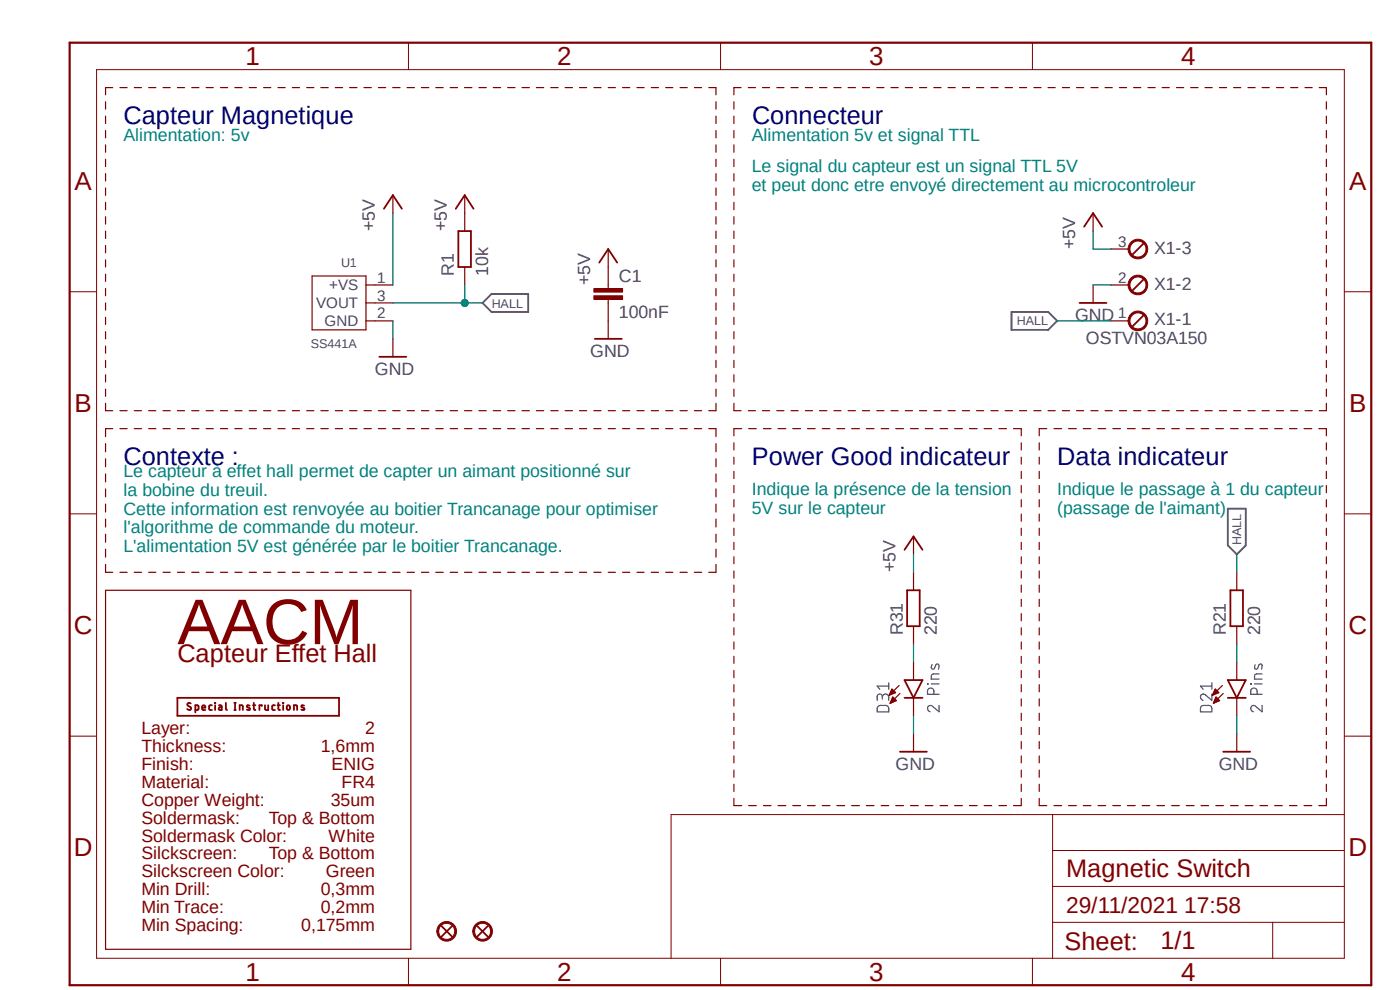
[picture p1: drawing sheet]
<svg xmlns="http://www.w3.org/2000/svg" width="297mm" height="210mm" viewBox="0 0 297 210" stroke-linecap="round" stroke-linejoin="round" font-family="sans-serif">
<path d="M14 8.6l277.5 201.2M291.5 8.6l-277.5 201.2" fill="none" stroke="#fff" stroke-width=".21"/>
<g fill="none" stroke="#505050" stroke-width=".25">
<path d="M186.3 149.8a2.46 2.46 0 0 1 1.8-.1l.4 .4 .1 .9h-2.5v-.9zM187.2 147.9a.68 .68 0 0 1 .7-.7 .68 .68 0 0 1 .7 .7v.7M187.2 148.3v-.6a.55 .55 0 0 0-.6-.5 .55 .55 0 0 0-.5 .5v.9M188.6 145.5h-2.5l.5 .7M188.6 144.9v1.3M196.8 145l.1 .2zM197.6 145.1h1.6M197.7 141a.57 .57 0 0 0 .3 1l.2-.1 .4-1h.4a.79 .79 0 0 1 .1 1M198.1 147.3v-.7a.68 .68 0 0 0-.7-.7 .68 .68 0 0 0-.6 .7v.7h2.4M199.2 149.6v1.4l-1.3-1.1a.68 .68 0 0 0-1.1 .1 .68 .68 0 0 0 .5 1M199.2 143h-1.2l-.4 .4v.7h1.6M254.8 149.8a2.49 2.49 0 0 1 2.1 0l.2 1.2h-2.4z"/>
<path d="M257.1 147.2v1.4l-1.4-1.2a.65 .65 0 0 0-.9 .1 .65 .65 0 0 0 .1 .9l.3 .2M257.1 144.9v1.3M257.1 145.5h-2.4l.5 .7M265.3 145l.2 .2zM266.1 145.1h1.7M266.3 141a.6 .6 0 0 0 .2 1l.3-.3 .3-.6 .3-.3 .2 .1a.89 .89 0 0 1 0 1M266.7 147.3v-.7a.68 .68 0 0 0-.7-.6 .68 .68 0 0 0-.7 .6v.7h2.5M267.8 149.6v1.4l-1.4-1.1a.67 .67 0 0 0-1.1 .2 .67 .67 0 0 0 .6 .9M267.8 143h-1.2l-.4 .2-.1 .2v.7h1.7"/>
</g>
<path d="M104.3 62.4h7.8v3.8h-7.8l-1.9-1.9zM214.6 66.2h7.8l1.9 1.9-1.9 1.9h-7.8zM260.5 107.9h3.8v7.8l-1.9 1.9-1.9-1.9z" fill="none" stroke="#505050" stroke-width=".38"/>
<g fill="none" stroke="#800000" stroke-width=".25">
<path d="M23.9 18.6h-1.5v1.5M25.4 18.6h1.6M28.5 18.6h1.5M31.5 18.6h1.6M34.6 18.6h1.5M37.6 18.6h1.6M40.7 18.6h1.5M43.7 18.6h1.6M46.8 18.6h1.5M49.8 18.6h1.6M52.9 18.6h1.5M55.9 18.6h1.5"/>
<path d="M59 18.6h1.5M62 18.6h1.5M65.1 18.6h1.5M68.1 18.6h1.5M71.1 18.6h1.6M74.2 18.6h1.5M77.2 18.6h1.6M80.3 18.6h1.5M83.3 18.6h1.6M86.4 18.6h1.5M89.4 18.6h1.6M92.5 18.6h1.5"/>
<path d="M95.5 18.6h1.6M98.6 18.6h1.5M101.6 18.6h1.6M104.6 18.6h1.6M107.7 18.6h1.6M110.7 18.6h1.6M113.8 18.6h1.6M116.8 18.6h1.6M119.9 18.6h1.6M122.9 18.6h1.6M126 18.6h1.5M129 18.6h1.6"/>
<path d="M132.1 18.6h1.5M135.1 18.6h1.6M138.2 18.6h1.5M141.2 18.6h1.5M144.3 18.6h1.5M147.3 18.6h1.5M150.4 18.6h1.5v1.5M157.2 18.6h-1.5v1.5M158.7 18.6h1.6M161.8 18.6h1.5M164.8 18.6h1.5M167.8 18.6h1.5"/>
<path d="M170.9 18.6h1.5M173.9 18.6h1.5M176.9 18.6h1.5M179.9 18.6h1.6M183 18.6h1.5M186 18.6h1.5M189 18.6h1.5M192.1 18.6h1.5M195.1 18.6h1.5M198.1 18.6h1.5M201.1 18.6h1.5M204.2 18.6h1.5"/>
<path d="M207.2 18.6h1.5M210.2 18.6h1.6M213.2 18.6h1.6M216.3 18.6h1.5M219.3 18.6h1.6M222.3 18.6h1.6M225.4 18.6h1.5M228.4 18.6h1.5M231.4 18.6h1.6M234.4 18.6h1.6M237.5 18.6h1.5M240.5 18.6h1.5"/>
<path d="M243.5 18.6h1.6M246.5 18.6h1.6M249.6 18.6h1.5M252.6 18.6h1.6M255.7 18.6h1.5M258.7 18.6h1.5M261.7 18.6h1.5M264.8 18.6h1.5M267.8 18.6h1.5M270.8 18.6h1.5M273.8 18.6h1.5M276.9 18.6h1.5"/>
<path d="M279.9 18.6h1.5v1.5M22.4 21.6v1.6M22.4 24.6v1.6M22.4 27.7v1.6M22.4 30.7v1.6M22.4 33.8v1.5M22.4 36.8v1.6M22.4 39.9v1.5M151.9 21.6v1.6M151.9 24.6v1.6M151.9 27.7v1.6M151.9 30.7v1.6"/>
<path d="M151.9 33.8v1.5M151.9 36.8v1.6M151.9 39.9v1.5M155.7 21.6v1.6M155.7 24.6v1.6M155.7 27.7v1.6M155.7 30.7v1.6M155.7 33.8v1.5M155.7 36.8v1.6M155.7 39.9v1.5M281.4 21.6v1.6M281.4 24.6v1.6"/>
<path d="M281.4 27.7v1.6M281.4 30.7v1.6M281.4 33.8v1.5M281.4 36.8v1.6M281.4 39.9v1.5M22.4 42.9v1.6M22.4 46v1.5M22.4 49v1.6M22.4 52.1v1.5M22.4 55.1v1.5M22.4 58.2v1.5M66.2 58.5h11.4v11.5h-11.4z"/>
<path d="M83.4 41.4v3.8M151.9 42.9v1.6M151.9 46v1.5M151.9 49v1.6M151.9 52.1v1.5M151.9 55.1v1.5M151.9 58.2v1.5M155.7 42.9v1.6M155.7 46v1.5M155.7 49v1.6M155.7 52.1v1.5M155.7 55.1v1.5"/>
<path d="M155.7 58.2v1.5M281.4 42.9v1.6M281.4 46v1.5M281.4 49v1.6M281.4 52.1v1.5M281.4 55.1v1.5M281.4 58.2v1.5M22.4 61.2v1.5M22.4 64.3v1.5M22.4 67.3v1.5M22.4 70.4v1.5M22.4 73.4v1.5"/>
<path d="M22.4 76.5v1.5M22.4 79.5v1.5M77.6 60.5h5.8M77.6 64.3h5.8M77.6 68.1h5.8M83.4 71.9v3.8M151.9 61.2v1.5M151.9 64.3v1.5M151.9 67.3v1.5M151.9 70.4v1.5M151.9 73.4v1.5M151.9 76.5v1.5"/>
<path d="M151.9 79.5v1.5M155.7 61.2v1.5M155.7 64.3v1.5M155.7 67.3v1.5M155.7 70.4v1.5M155.7 73.4v1.5M155.7 76.5v1.5M155.7 79.5v1.5M281.4 61.2v1.5M281.4 64.3v1.5M281.4 67.3v1.5M281.4 70.4v1.5"/>
<path d="M281.4 73.4v1.5M281.4 76.5v1.5M281.4 79.5v1.5M22.4 85.6v1.5h1.5M22.4 82.5v1.6M22.4 94.1v1.7M22.4 97.3v1.7M23.9 90.9h-1.5v1.7M25.4 87.1h1.6M25.4 90.9h1.6M28.5 87.1h1.5M28.5 90.9h1.5"/>
<path d="M31.5 87.1h1.6M31.5 90.9h1.6M34.6 87.1h1.5M34.6 90.9h1.5M37.6 87.1h1.6M37.6 90.9h1.6M40.7 87.1h1.5M40.7 90.9h1.5M43.7 87.1h1.6M43.7 90.9h1.6M46.8 87.1h1.5M46.8 90.9h1.5"/>
<path d="M49.8 87.1h1.6M49.8 90.9h1.6M52.9 87.1h1.5M52.9 90.9h1.5M55.9 87.1h1.5M55.9 90.9h1.5M59 87.1h1.5M59 90.9h1.5M62 87.1h1.5M62 90.9h1.5M65.1 87.1h1.5M65.1 90.9h1.5"/>
<path d="M68.1 87.1h1.5M68.1 90.9h1.5M71.1 87.1h1.6M71.1 90.9h1.6M74.2 87.1h1.5M74.2 90.9h1.5M77.2 87.1h1.6M77.2 90.9h1.6M80.3 87.1h1.5M80.3 90.9h1.5M83.3 87.1h1.6M83.3 90.9h1.6"/>
<path d="M86.4 87.1h1.5M86.4 90.9h1.5M89.4 87.1h1.6M89.4 90.9h1.6M92.5 87.1h1.5M92.5 90.9h1.5M95.5 87.1h1.6M95.5 90.9h1.6M98.6 87.1h1.5M98.6 90.9h1.5M101.6 87.1h1.6M101.6 90.9h1.6"/>
<path d="M104.6 87.1h1.6M104.6 90.9h1.6M107.7 87.1h1.6M107.7 90.9h1.6M110.7 87.1h1.6M110.7 90.9h1.6M113.8 87.1h1.6M113.8 90.9h1.6M116.8 87.1h1.6M116.8 90.9h1.6M119.9 87.1h1.6M119.9 90.9h1.6"/>
<path d="M122.9 87.1h1.6M122.9 90.9h1.6M126 87.1h1.5M126 90.9h1.5M129 87.1h1.6M129 90.9h1.6M132.1 87.1h1.5M132.1 90.9h1.5M135.1 87.1h1.6M135.1 90.9h1.6M138.2 87.1h1.5M138.2 90.9h1.5"/>
<path d="M141.2 87.1h1.5M141.2 90.9h1.5M144.3 87.1h1.5M144.3 90.9h1.5M147.3 87.1h1.5M147.3 90.9h1.5M150.4 90.9h1.5v1.7M151.9 85.6v1.5h-1.5M151.9 82.5v1.6M151.9 94.1v1.7M151.9 97.3v1.7M155.7 82.5v1.6"/>
<path d="M155.7 85.6v1.5h1.5M155.7 93.9v1.6M155.7 97v1.5M155.7 100v1.5M157.4 90.9h-1.7v1.6M158.7 87.1h1.6M158.8 90.9h1.6M161.8 87.1h1.5M162 90.9h1.6M164.8 87.1h1.5M165.1 90.9h1.6M167.8 87.1h1.5"/>
<path d="M168.2 90.9h1.6M170.9 87.1h1.5M171.3 90.9h1.6M173.9 87.1h1.5M174.5 90.9h1.6M176.9 87.1h1.5M177.5 90.9h1.7M179.9 87.1h1.6M180.7 90.9h1.6M183 87.1h1.5M183.8 90.9h1.6M186 87.1h1.5"/>
<path d="M186.9 90.9h1.7M189 87.1h1.5M190 90.9h1.7M192.1 87.1h1.5M193.2 90.9h1.6M195.1 87.1h1.5M196.3 90.9h1.6M198.1 87.1h1.5M199.4 90.9h1.6M201.1 87.1h1.5M202.5 90.9h1.7M204.2 87.1h1.5"/>
<path d="M205.7 90.9h1.6M207.2 87.1h1.5M208.8 90.9h1.6M210.2 87.1h1.6M211.9 90.9h1.6M213.2 87.1h1.6M215 90.9h1.7v1.6M216.3 87.1h1.5M216.7 93.9v1.6M216.7 97v1.5M216.7 100v1.5M219.3 87.1h1.6"/>
<path d="M220.5 93.9v1.6M220.5 97v1.5M220.5 100v1.5M222.1 90.9h-1.6v1.6M222.3 87.1h1.6M223.6 90.9h1.6M225.4 87.1h1.5M226.7 90.9h1.6M228.4 87.1h1.5M229.8 90.9h1.6M231.4 87.1h1.6M233 90.9h1.6"/>
<path d="M234.4 87.1h1.6M236.1 90.9h1.6M237.5 87.1h1.5M239.2 90.9h1.6M240.5 87.1h1.5M242.3 90.9h1.6M243.5 87.1h1.6M245.4 90.9h1.7M246.5 87.1h1.6M248.6 90.9h1.6M249.6 87.1h1.5M251.7 90.9h1.6"/>
<path d="M252.6 87.1h1.6M254.8 90.9h1.6M255.7 87.1h1.5M257.9 90.9h1.6M258.7 87.1h1.5M261.1 90.9h1.6M261.7 87.1h1.5M264.2 90.9h1.6M264.8 87.1h1.5M267.3 90.9h1.6M267.8 87.1h1.5M270.4 90.9h1.6"/>
<path d="M270.8 87.1h1.5M273.6 90.9h1.6M273.8 87.1h1.5M276.6 90.9h1.7M276.9 87.1h1.5M279.8 90.9h1.6v1.6M281.4 85.6v1.5h-1.5M281.4 82.5v1.6M281.4 93.9v1.6M281.4 97v1.5M281.4 100v1.5M22.4 100.5v1.7"/>
<path d="M22.4 103.7v1.7M22.4 106.9v1.7M22.4 110.1v1.7M22.4 113.3v1.7M22.4 116.5v1.7M22.4 119.7v1.7h1.5M151.9 100.5v1.7M151.9 103.7v1.7M151.9 106.9v1.7M151.9 110.1v1.7M151.9 113.3v1.7M151.9 116.5v1.7"/>
<path d="M151.9 119.7v1.7h-1.5M155.7 103v1.5M155.7 106v1.5M155.7 109.1v1.5M155.7 112.1v1.5M155.7 115.1v1.5M155.7 118.1v1.5M216.7 103v1.5M216.7 106v1.5M216.7 109.1v1.5M216.7 112.1v1.5M216.7 115.1v1.5"/>
<path d="M216.7 118.1v1.5M220.5 103v1.5M220.5 106v1.5M220.5 109.1v1.5M220.5 112.1v1.5M220.5 115.1v1.5M220.5 118.1v1.5M281.4 103v1.5M281.4 106v1.5M281.4 109.1v1.5M281.4 112.1v1.5M281.4 115.1v1.5"/>
<path d="M281.4 118.1v1.5M22.4 125.2h64.8v76.2h-64.8zM25.4 121.4h1.6M28.5 121.4h1.5M31.5 121.4h1.6M34.6 121.4h1.5M37.6 121.4h1.6M40.7 121.4h1.5M43.7 121.4h1.6M46.8 121.4h1.5M49.8 121.4h1.6M52.9 121.4h1.5"/>
<path d="M55.9 121.4h1.5M59 121.4h1.5M62 121.4h1.5M65.1 121.4h1.5M68.1 121.4h1.5M71.1 121.4h1.6M74.2 121.4h1.5M77.2 121.4h1.6M80.3 121.4h1.5M83.3 121.4h1.6M86.4 121.4h1.5M89.4 121.4h1.6"/>
<path d="M92.5 121.4h1.5M95.5 121.4h1.6M98.6 121.4h1.5M101.6 121.4h1.6M104.6 121.4h1.6M107.7 121.4h1.6M110.7 121.4h1.6M113.8 121.4h1.6M116.8 121.4h1.6M119.9 121.4h1.6M122.9 121.4h1.6M126 121.4h1.5"/>
<path d="M129 121.4h1.6M132.1 121.4h1.5M135.1 121.4h1.6M138.2 121.4h1.5M141.2 121.4h1.5M144.3 121.4h1.5M147.3 121.4h1.5M155.7 121.1v1.5M155.7 124.1v1.5M155.7 127.1v1.6M155.7 130.2v1.5M155.7 133.2v1.5"/>
<path d="M155.7 136.2v1.5M155.7 139.2v1.5M216.7 121.1v1.5M216.7 124.1v1.5M216.7 127.1v1.6M216.7 130.2v1.5M216.7 133.2v1.5M216.7 136.2v1.5M216.7 139.2v1.5M220.5 121.1v1.5M220.5 124.1v1.5M220.5 127.1v1.6"/>
<path d="M220.5 130.2v1.5M220.5 133.2v1.5M220.5 136.2v1.5M220.5 139.2v1.5M262.4 121.4v3.8M262.4 132.8v3.9M281.4 121.1v1.5M281.4 124.1v1.5M281.4 127.1v1.6M281.4 130.2v1.5M281.4 133.2v1.5M281.4 136.2v1.5"/>
<path d="M281.4 139.2v1.5M155.7 142.2v1.6M155.7 145.2v1.6M155.7 148.3v1.5M155.7 151.3v1.5M155.7 154.3v1.5M155.7 157.3v1.5M216.7 142.2v1.6M216.7 145.2v1.6M216.7 148.3v1.5M216.7 151.3v1.5M216.7 154.3v1.5"/>
<path d="M216.7 157.3v1.5M220.5 142.2v1.6M220.5 145.2v1.6M220.5 148.3v1.5M220.5 151.3v1.5M220.5 154.3v1.5M220.5 157.3v1.5M257.3 147.4h.1M257.3 147.3h.4M257.4 147.1h.7M257.5 146.9h1M257.5 149.1h.2"/>
<path d="M257.5 146.8h.9M257.5 148.9h.6M257.6 146.6h.6M257.6 148.8h.8M257.7 146.5h.4M257.7 148.6h1M257.7 146.3h.2M257.7 148.4h.8M257.8 146.2l.8 .7-1.4 .6zM257.8 148.3h.6M257.9 148.1h.3M257.9 148h.2"/>
<path d="M258.7 148.6l-.7-.7-.6 1.3M258.7 148.6l-1.3 .6M259.3 145.4l-2.1 2.1M259.5 147.1l-2.1 2.1M262.4 140.5v3.8M262.4 148v3.8M262.4 155.7v3.8M281.4 142.2v1.6M281.4 145.2v1.6M281.4 148.3v1.5M281.4 151.3v1.5M281.4 154.3v1.5"/>
<path d="M281.4 157.3v1.5M155.7 160.4v1.4M155.7 163.4v1.5M155.7 166.4v1.5M155.7 169.4v1.5h1.7M158.8 170.9h1.6M162 170.9h1.6M165.1 170.9h1.6M168.2 170.9h1.6M171.3 170.9h1.6M174.5 170.9h1.6M177.5 170.9h1.7"/>
<path d="M180.7 170.9h1.6M183.8 170.9h1.6M186.9 170.9h1.7M190 170.9h1.7M193.2 170.9h1.6M196.3 170.9h1.6M199.4 170.9h1.6M202.5 170.9h1.7M205.7 170.9h1.6M208.8 170.9h1.6M211.9 170.9h1.6M216.7 160.4v1.4"/>
<path d="M216.7 163.4v1.5M216.7 166.4v1.5M216.7 169.4v1.5h-1.7M220.5 160.4v1.4M220.5 163.4v1.5M220.5 166.4v1.5M220.5 169.4v1.5h1.6M223.6 170.9h1.6M226.7 170.9h1.6M229.8 170.9h1.6M233 170.9h1.6M236.1 170.9h1.6"/>
<path d="M239.2 170.9h1.6M242.3 170.9h1.6M245.4 170.9h1.7M248.6 170.9h1.6M251.7 170.9h1.6M254.8 170.9h1.6M257.9 170.9h1.6M261.1 170.9h1.6M264.2 170.9h1.6M267.3 170.9h1.6M270.4 170.9h1.6M273.6 170.9h1.6"/>
<path d="M276.6 170.9h1.7M281.4 160.4v1.4M281.4 163.4v1.5M281.4 166.4v1.5M281.4 169.4v1.5h-1.6"/>
</g>
<path d="M81.4 44.3l2-2.9 1.9 2.9M80.5 75.7h5.7M242.6 66.9l-2.3 2.3M261 125.2h2.7v7.6h-2.7zM259.5 159.5h5.7M260.5 144.3h3.8l-1.9 3.7zM260.5 148h3.8" fill="none" stroke="#800000" stroke-width=".38"/>
<g fill="none" stroke="#800000" stroke-width=".21">
<path d="M20.5 14.8h264.7v188.5h-264.7zM86.7 9.1v5.7M152.9 9.1v5.7M219 9.1v5.7M14.8 61.9h5.7M285.2 61.9h5.7M14.8 109h5.7M285.2 109h5.7M14.8 156.2h5.7M285.2 156.2h5.7M223.3 172.8v30.5M285.2 172.8h-142.8v30.5"/>
<path d="M223.3 195.7h61.9M223.3 188h61.9M223.3 180.4h61.9M270 195.7v7.6M86.7 203.3v5.7M152.9 203.3v5.7M219 203.3v5.7"/>
</g>
<path d="M14.8 9.1h276.1v199.9h-276.1z" fill="none" stroke="#800000" stroke-width=".47"/>
<path d="M240 66.5a2.09 2.09 0 0 1 3.3 .6 2.09 2.09 0 0 1-1.4 3 2.09 2.09 0 0 1-2.6-2h.4a1.72 1.72 0 0 1 2.4-1.6 1.72 1.72 0 0 1 .5 2.8 1.72 1.72 0 0 1-2.8-.7l-.1-.5h-.4l.1-.6z" fill-rule="evenodd" fill="#800000"/>
<path d="M240 66.5a2.09 2.09 0 0 1 3.3 .6 2.09 2.09 0 0 1-1.4 3 2.09 2.09 0 0 1-2.6-2h.4a1.72 1.72 0 0 1 2.4-1.6 1.72 1.72 0 0 1 .5 2.8 1.72 1.72 0 0 1-2.8-.7l-.1-.5h-.4l.1-.6z" fill="none" stroke="#800000" stroke-width=".21"/>
<path d="M235.7 68.1h3.8" fill="none" stroke="#800000" stroke-width=".25"/>
<path d="M242.6 59.3l-2.3 2.3" fill="none" stroke="#800000" stroke-width=".38"/>
<path d="M240 58.9a2.09 2.09 0 0 1 3.3 .6 2.09 2.09 0 0 1-1.4 3 2.09 2.09 0 0 1-2.6-2h.4a1.72 1.72 0 0 1 2.4-1.7 1.72 1.72 0 0 1 .5 2.9 1.72 1.72 0 0 1-2.8-.7l-.1-.5h-.4l.1-.6z" fill-rule="evenodd" fill="#800000"/>
<path d="M240 58.9a2.09 2.09 0 0 1 3.3 .6 2.09 2.09 0 0 1-1.4 3 2.09 2.09 0 0 1-2.6-2h.4a1.72 1.72 0 0 1 2.4-1.7 1.72 1.72 0 0 1 .5 2.9 1.72 1.72 0 0 1-2.8-.7l-.1-.5h-.4l.1-.6z" fill="none" stroke="#800000" stroke-width=".21"/>
<path d="M235.7 60.5h3.8" fill="none" stroke="#800000" stroke-width=".25"/>
<path d="M242.6 51.7l-2.3 2.3" fill="none" stroke="#800000" stroke-width=".38"/>
<path d="M240 51.3a2.09 2.09 0 0 1 3.3 .6 2.09 2.09 0 0 1-1.4 3 2.09 2.09 0 0 1-2.6-2.1h.4a1.72 1.72 0 0 1 2.4-1.6 1.72 1.72 0 0 1 .5 2.9 1.72 1.72 0 0 1-2.8-.8l-.1-.5h-.4l.1-.6z" fill-rule="evenodd" fill="#800000"/>
<path d="M240 51.3a2.09 2.09 0 0 1 3.3 .6 2.09 2.09 0 0 1-1.4 3 2.09 2.09 0 0 1-2.6-2.1h.4a1.72 1.72 0 0 1 2.4-1.6 1.72 1.72 0 0 1 .5 2.9 1.72 1.72 0 0 1-2.8-.8l-.1-.5h-.4l.1-.6z" fill="none" stroke="#800000" stroke-width=".21"/>
<path d="M231.9 45.2v3.8M235.7 52.8h3.8M129 60.5v.7M129 63.5v.8M231.9 60.5v3.8" fill="none" stroke="#800000" stroke-width=".25"/>
<path d="M230 48.1l1.9-2.9 1.9 2.9M229 64.3h5.7" fill="none" stroke="#800000" stroke-width=".38"/>
<path d="M126 62.7h6.1v.8h-6.1z" fill-rule="evenodd" fill="#800000"/>
<path d="M126 62.7h6.1v.8h-6.1z" fill="none" stroke="#800000" stroke-width=".21"/>
<path d="M126 61.2h6.1v.8h-6.1z" fill-rule="evenodd" fill="#800000"/>
<path d="M126 61.2h6.1v.8h-6.1z" fill="none" stroke="#800000" stroke-width=".21"/>
<g fill="none" stroke="#800000" stroke-width=".25">
<path d="M129 52.8v7.7M129 64.3v7.6M193.8 113.8v3.8M193.8 121.4v3.8M193.8 132.8v3.9M188.7 147.4h.1M188.8 147.3h.3M188.8 147.1h.7M188.9 146.9h1M188.9 149.1h.2M189 146.8h.9M189 148.9h.5"/>
<path d="M189 146.6h.7M189 148.8h.9M189.1 146.5h.4M189.1 148.6h1.1M189.2 146.3h.2M189.2 148.4h.8M189.2 146.2l.8 .7-1.4 .6zM189.2 148.3h.6M189.3 148.1h.4M189.4 148h.1M190.2 148.6l-.8-.7-.6 1.3M190.2 148.6l-1.4 .6"/>
<path d="M190.8 145.4l-2.2 2.1M190.9 147.1l-2.1 2.1M193.8 140.5v3.8M193.8 148v3.8M193.8 155.7v3.8"/>
</g>
<path d="M127.1 55.7l1.9-2.9 1.9 2.9M126.2 71.9h5.7M191.9 116.6l1.9-2.8 1.9 2.8M192.4 125.2h2.7v7.6h-2.7zM190.9 159.5h5.7M191.9 144.3h3.8l-1.9 3.7zM191.9 148h3.8M93.6 196.4l2.3 2.3M95.9 196.4l-2.3 2.3" fill="none" stroke="#800000" stroke-width=".38"/>
<path d="M93.4 196a2.09 2.09 0 0 1 3.2 .6 2.09 2.09 0 0 1-1.4 3 2.09 2.09 0 0 1-2.5-2h.3a1.7 1.7 0 0 1 2.4-1.7 1.7 1.7 0 0 1 .5 2.8 1.7 1.7 0 0 1-2.8-.7l-.1-.4h-.3l.1-.6z" fill-rule="evenodd" fill="#800000"/>
<path d="M93.4 196a2.09 2.09 0 0 1 3.2 .6 2.09 2.09 0 0 1-1.4 3 2.09 2.09 0 0 1-2.5-2h.3a1.7 1.7 0 0 1 2.4-1.7 1.7 1.7 0 0 1 .5 2.8 1.7 1.7 0 0 1-2.8-.7l-.1-.4h-.3l.1-.6z" fill="none" stroke="#800000" stroke-width=".21"/>
<path d="M101.2 196.4l2.3 2.3M103.5 196.4l-2.3 2.3" fill="none" stroke="#800000" stroke-width=".38"/>
<path d="M101 196a2.09 2.09 0 0 1 3.2 .6 2.09 2.09 0 0 1-1.3 3 2.09 2.09 0 0 1-2.6-2h.4a1.7 1.7 0 0 1 2.3-1.7 1.7 1.7 0 0 1 .5 2.8 1.7 1.7 0 0 1-2.7-.7l-.1-.4h-.4l.1-.6z" fill-rule="evenodd" fill="#800000"/>
<path d="M101 196a2.09 2.09 0 0 1 3.2 .6 2.09 2.09 0 0 1-1.3 3 2.09 2.09 0 0 1-2.6-2h.4a1.7 1.7 0 0 1 2.3-1.7 1.7 1.7 0 0 1 .5 2.8 1.7 1.7 0 0 1-2.7-.7l-.1-.4h-.4l.1-.6z" fill="none" stroke="#800000" stroke-width=".21"/>
<g fill="none" stroke="#800000" stroke-width=".38">
<path d="M96.7 44.3l1.9-2.9 1.9 2.9M97.2 49h2.7v7.6h-2.7zM37.6 148h34.3v3.8h-34.3zM40.5 149.2l-.4-.1a.34 .34 0 0 0-.3 .2 .34 .34 0 0 0 .1 .4l.5 .3a.34 .34 0 0 1 .1 .4 .34 .34 0 0 1-.3 .2l-.5-.2M41.4 150.6l.7-.1-.1-.9h-.6v1.5M42.9 150.1h.7v-.2a.34 .34 0 0 0-.4-.3 .34 .34 0 0 0-.3 .3l.1 .7h.6M45 149.6h-.5l-.1 .3v.6l.6 .1M45.6 149.1l.1 .1zM45.6 149.6v1M46.4 149.6h.5l.1 .3v.7h-.5v-.5l.5-.1M47.9 149.1v1.3l.3 .2M49.7 150.6h.3"/>
<path d="M49.7 149.1h.3M49.9 149.1v1.5M50.8 150.6v-1l.7 .1v.9M53 149.7l-.4-.1-.2 .2 .1 .2 .5 .3v.3l-.6-.1M53.7 149.6h.5M53.8 149.1v1.3l.4 .2M55.5 149.8v-.2h-.5v1M56.2 149.6v.8l.3 .2h.4v-1M58.3 149.6h-.4l-.2 .3 .1 .6 .5 .1M58.9 149.6h.5M59.1 149.1v1.3l.3 .2M60 149.1l.1 .1z"/>
<path d="M60.1 149.6v1M61 149.6a.34 .34 0 0 1 .5 .3v.4a.34 .34 0 0 1-.3 .3 .34 .34 0 0 1-.4-.3zM62.4 150.6v-1l.6 .1v.9M64.5 149.7l-.4-.1-.2 .2v.1l.7 .4-.1 .3-.6-.1"/>
</g>
<path d="M98.6 41.4v7.6M98.6 56.6v3.9" fill="none" stroke="#800000" stroke-width=".25"/>
<path d="M83.4 45.2v15.3M231.9 49v3.8h3.8M83.4 68.1v3.8M83.4 64.3h19M98.6 60.5v3.8M231.9 60.5h3.8M193.8 117.6v3.8M193.8 136.7v3.8M262.4 136.7v3.8M193.8 151.8v3.9M262.4 151.8v3.9" fill="none" stroke="#008000" stroke-width=".25"/>
<circle cx="98.6" cy="64.3" r=".76" fill="#008000"/>
<circle cx="98.6" cy="64.3" r=".76" fill="none" stroke="#008000" stroke-width=".21"/>
<path d="M224.3 68.1h11.4M262.4 117.6v3.8" fill="none" stroke="#008000" stroke-width=".25"/>
<text font-size="13.7" fill="#800000" x="37.6" y="136.7">AACM</text>
<g font-size="5.5" fill="#800000">
<text x="52.1" y="13.8">1</text>
<text x="118.2" y="13.8">2</text>
<text x="184.4" y="13.8">3</text>
<text x="250.6" y="13.8">4</text>
<text x="15.8" y="40.3">A</text>
<text x="286.3" y="40.3">A</text>
<text x="15.8" y="87.4">B</text>
<text x="286.3" y="87.4">B</text>
<text x="15.7" y="134.5">C</text>
<text x="286.1" y="134.5">C</text>
<text x="15.7" y="181.7">D</text>
<text x="286.1" y="181.7">D</text>
<text x="52.1" y="208.1">1</text>
<text x="118.2" y="208.1">2</text>
<text x="184.4" y="208.1">3</text>
<text x="250.6" y="208.1">4</text>
</g>
<g font-size="5.4" fill="#000080">
<text x="26.2" y="26.2">Capteur Magnetique</text>
<text x="159.5" y="26.2">Connecteur</text>
<text x="26.2" y="98.6">Contexte :</text>
<text x="159.5" y="98.6">Power Good indicateur</text>
<text x="224.3" y="98.6">Data indicateur</text>
</g>
<g font-size="5.4" fill="#800000">
<text x="37.6" y="140.5">Capteur Effet Hall</text>
<text x="226.2" y="186.1">Magnetic Switch</text>
<text x="225.8" y="201.6">Sheet:</text>
<text x="246.2" y="201.4">1/1</text>
</g>
<text font-size="4.8" fill="#800000" x="226.2" y="193.8">29/11/2021 17:58</text>
<g font-size="3.8" fill="#008080">
<text x="26.2" y="30">Alimentation: 5v</text>
<text x="159.5" y="30">Alimentation 5v et signal TTL</text>
<text x="159.5" y="36.4">Le signal du capteur est un signal TTL 5V</text>
<text x="159.5" y="40.4">et peut donc etre envoyé directement au microcontroleur</text>
<text x="26.2" y="101.2">Le capteur à effet hall permet de capter un aimant positionné sur</text>
<text x="26.2" y="105.2">la bobine du treuil.</text>
<text x="159.5" y="105">Indique la présence de la tension</text>
<text x="224.3" y="105">Indique le passage à 1 du capteur</text>
<text x="26.2" y="109.2">Cette information est renvoyée au boitier Trancanage pour optimiser</text>
<text x="26.2" y="113.2">l'algorithme de commande du moteur.</text>
<text x="159.5" y="109">5V sur le capteur</text>
<text x="224.3" y="109">(passage de l'aimant)</text>
<text x="26.2" y="117.1">L'alimentation 5V est générée par le boitier Trancanage.</text>
</g>
<g font-size="3.8" fill="#505050">
<text x="79.5" y="49" transform="rotate(-90 79.5 49)">+5V</text>
<text x="94.8" y="49" transform="rotate(-90 94.8 49)">+5V</text>
<text x="228.1" y="52.8" transform="rotate(-90 228.1 52.8)">+5V</text>
<text x="244.9" y="53.8">X1-3</text>
<text x="96.3" y="58.5" transform="rotate(-90 96.3 58.5)">R1</text>
<text x="103.5" y="58.5" transform="rotate(-90 103.5 58.5)">10k</text>
<text x="131.3" y="59.9">C1</text>
<text x="125.2" y="60.5" transform="rotate(-90 125.2 60.5)">+5V</text>
<text x="244.9" y="61.4">X1-2</text>
<text x="131.3" y="67.5">100nF</text>
<text x="228.1" y="68.1">GND</text>
<text x="244.9" y="69">X1-1</text>
<text x="125.2" y="75.7">GND</text>
<text x="230.4" y="73">OSTVN03A150</text>
<text x="79.5" y="79.5">GND</text>
<text x="190" y="121.4" transform="rotate(-90 190 121.4)">+5V</text>
<text x="191.6" y="134.7" transform="rotate(-90 191.6 134.7)">R31</text>
<text x="198.8" y="134.7" transform="rotate(-90 198.8 134.7)">220</text>
<text x="260.1" y="134.7" transform="rotate(-90 260.1 134.7)">R21</text>
<text x="267.3" y="134.7" transform="rotate(-90 267.3 134.7)">220</text>
<text x="190" y="163.3">GND</text>
<text x="258.6" y="163.3">GND</text>
</g>
<g font-size="3.8" fill="#800000">
<text x="30" y="155.7">Layer:</text>
<text x="77.5" y="155.7">2</text>
<text x="30" y="159.5">Thickness:</text>
<text x="68.1" y="159.5">1,6mm</text>
<text x="30" y="163.3">Finish:</text>
<text x="30" y="167.1">Material:</text>
<text x="70.4" y="163.3">ENIG</text>
<text x="72.5" y="167.1">FR4</text>
<text x="30" y="170.9">Copper Weight:</text>
<text x="70.2" y="170.9">35um</text>
<text x="30" y="174.7">Soldermask:</text>
<text x="30" y="178.5">Soldermask Color:</text>
<text x="57" y="174.7">Top &amp; Bottom</text>
<text x="69.7" y="178.5">White</text>
<text x="30" y="182.3">Silckscreen:</text>
<text x="57" y="182.3">Top &amp; Bottom</text>
<text x="30" y="186.1">Silckscreen Color:</text>
<text x="30" y="189.9">Min Drill:</text>
<text x="68.1" y="189.9">0,3mm</text>
<text x="69.1" y="186.1">Green</text>
<text x="30" y="193.8">Min Trace:</text>
<text x="30" y="197.6">Min Spacing:</text>
<text x="63.9" y="197.6">0,175mm</text>
<text x="68.1" y="193.8">0,2mm</text>
</g>
<g font-size="3.2" fill="#505050">
<text x="237.2" y="52.3">3</text>
<text x="80.1" y="59.9">1</text>
<text x="237.2" y="59.9">2</text>
<text x="67.1" y="65.4">VOUT</text>
<text x="69.8" y="61.6">+VS</text>
<text x="80.1" y="63.8">3</text>
<text x="68.9" y="69.2">GND</text>
<text x="80.1" y="67.6">2</text>
<text x="237.2" y="67.6">1</text>
</g>
<g font-size="2.7" fill="#505050">
<text x="72.3" y="56.6">U1</text>
<text x="104.3" y="65.2">HALL</text>
<text x="215.7" y="69">HALL</text>
<text x="66" y="73.8">SS441A</text>
<text x="263.3" y="115.7" transform="rotate(-90 263.3 115.7)">HALL</text>
</g>
</svg>
